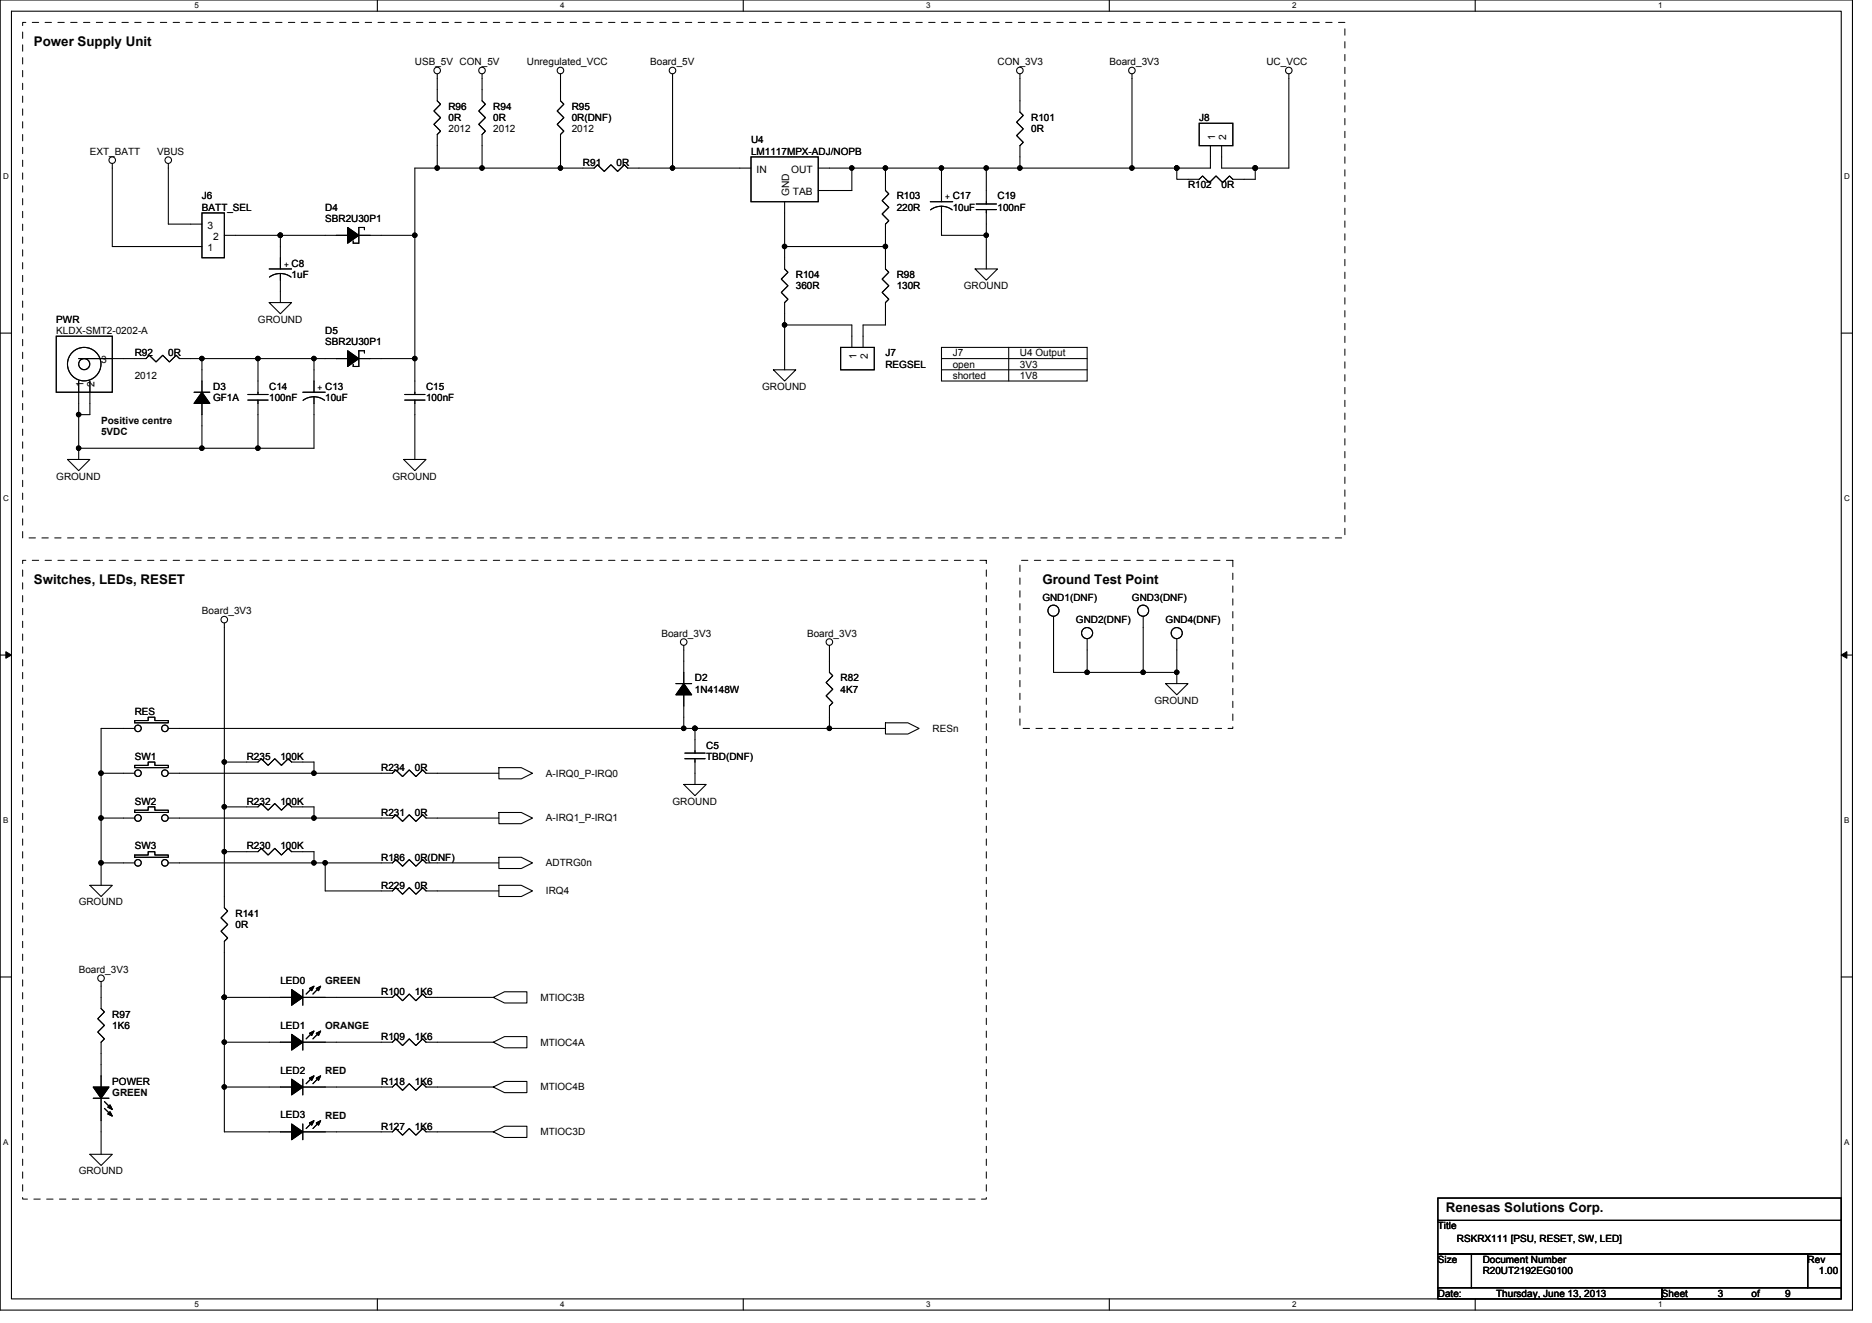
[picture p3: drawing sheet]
<svg xmlns="http://www.w3.org/2000/svg" width="297mm" height="210mm" viewBox="0 0 297 210" stroke-linecap="round" stroke-linejoin="round" font-family="sans-serif">
<path d="M0 0h293.9v207.9h-293.9zM1.8 1.8h290.4v204.3h-290.4z" fill="none" stroke="#000" stroke-width=".17"/>
<g fill="#fff">
<path d="M30.8 .2h.7v1.4h-.7z"/>
<path d="M30.8 206.3h.7v1.4h-.7z"/>
</g>
<path d="M59.9 0v1.8M59.9 206.1v1.8" fill="none" stroke="#000" stroke-width=".17"/>
<g fill="#fff">
<path d="M88.9 .2h.7v1.4h-.7z"/>
<path d="M88.9 206.3h.7v1.4h-.7z"/>
</g>
<path d="M117.9 0v1.8M117.9 206.1v1.8" fill="none" stroke="#000" stroke-width=".17"/>
<g fill="#fff">
<path d="M147 .2h.7v1.4h-.7z"/>
<path d="M147 206.3h.7v1.4h-.7z"/>
</g>
<path d="M176 0v1.8M176 206.1v1.8" fill="none" stroke="#000" stroke-width=".17"/>
<g fill="#fff">
<path d="M205 .2h.7v1.4h-.7z"/>
<path d="M205 206.3h.7v1.4h-.7z"/>
</g>
<path d="M234.1 0v1.8M234.1 206.1v1.8" fill="none" stroke="#000" stroke-width=".17"/>
<g fill="#fff">
<path d="M263.1 .2h.7v1.4h-.7z"/>
<path d="M263.1 206.3h.7v1.4h-.7z"/>
<path d="M.5 27.3h.9v1.4h-.9z"/>
<path d="M292.6 27.3h.9v1.4h-.9z"/>
<path d="M.5 78.4h.9v1.4h-.9z"/>
<path d="M292.6 78.4h.9v1.4h-.9z"/>
</g>
<path d="M0 52.9h1.8M292.2 52.9h1.7" fill="none" stroke="#000" stroke-width=".17"/>
<g fill="#fff">
<path d="M.5 129.5h.8v1.4h-.8z"/>
<path d="M292.6 129.5h.9v1.4h-.9z"/>
</g>
<path d="M0 103.9h1.8M292.2 103.9h1.7" fill="none" stroke="#000" stroke-width=".17"/>
<path d="M.9 103.4l.9 .5-.9 .5zM292.2 103.9l.8-.5v1z" fill="#000" stroke="#000" stroke-width=".16"/>
<g fill="#fff">
<path d="M.5 180.5h.8v1.4h-.8z"/>
<path d="M292.6 180.5h.9v1.4h-.9z"/>
</g>
<g fill="none" stroke="#000" stroke-width=".17">
<path d="M69.4 11.7v4.3l.5 .5-1 1.1 1 1.1-1 1 1 1.1-.5 .5v5.4h-3.6v10.6M76.5 11.7v4.3l.5 .5-1 1.1 1 1.1-1 1 1 1.1-.5 .5v5.4M88.9 11.7v4.3l.6 .5-1.1 1.1 1.1 1.1-1.1 1 1.1 1.1-.6 .5v5.4M106.7 11.7v15h-7.1l-.5-.6-1.1 1.1-1.1-1.1-1 1.1-1.1-1.1-.5 .6h-5.4M161.8 11.7v6.1l.6 .5-1.1 1.1 1.1 1-1.1 1.1 1.1 1.1-.6 .5v3.6M179.6 11.7v15M190.3 19.6h5.3v3.5h-5.3zM204.5 11.7v15h-5.3M17.8 26v13.1h14.2M26.7 26v9.6h5.3M32 33.8h3.6v7.1h-3.6zM35.6 37.3h8.9"/>
<path d="M44.5 37.3v5.4M44.5 37.3h10.7M56.9 37.3h8.9M57.8 36.4v-.3h-.9v2.5h-.9v-.4M65.8 37.3v19.6h-8.9M69.4 26.7h7.1M76.5 26.7h12.4M106.7 26.7h12.5M119.2 24.9h10.6v7.1h-10.6zM124.5 39.1h16M124.5 32v7.1M124.5 39.1v3.6l.5 .5-1 1.1 1 1-1 1.1 1 1.1-.5 .5v3.6"/>
<path d="M129.8 26.7h5.4v3.5h-5.4M135.2 26.7h5.3v3.5l.5 .6-1 1 1 1.1-1 1.1 1 1-.5 .6v3.5M140.5 39.1v3.6l.5 .5-1 1.1 1 1-1 1.1 1 1.1-.5 .5v3.6h-3.6v3.5M140.5 26.7h8.9M147.6 32h3.6M147.7 33.3a2.86 2.86 0 0 1 3.4 0M149.4 32.7v4.6h7.1M149.4 26.7v5.3M149.4 26.7h7.1M154.9 33.3h3.2M154.9 32.4h3.2M156.5 26.7h5.3"/>
<path d="M156.5 37.3v5.4M156.5 33.3v4M156.5 26.7v5.7M161.8 26.7h17.8M179.6 26.7h7.1M186.7 26.7v1.7h3.6l.5-.5 1.1 1.1 1.1-1.1 1 1.1 1.1-1.1 .5 .5h3.6v-1.7M192.1 23.1v3.6h-5.4M193.8 23.1v3.6h5.4M8.9 53.3h8.9v8.9h-8.9zM12.5 56.9h10.7l.5-.5 1.1 1 1-1 1.1 1 1.1-1 .5 .5h3.5M32 56.9v5.3M32 56.9h8.9"/>
<path d="M40.9 56.9v5.7M40.9 56.9h8.9M42.7 48h3.6l-1.8 1.8zM42.7 42.7h3.6M42.8 44a2.86 2.86 0 0 1 3.4 0M44.5 43.4v4.6M49.8 56.9v5.3M49.8 56.9h5.4M57.8 56v-.4h-.9v2.5h-.9v-.3M65.8 56.9v5.7M122.7 58.7h3.6l-1.8 1.8zM124.5 51.6h10.7v3.5"/>
<path d="M124.5 51.6v7.1M133.4 55.1h5.3v3.6h-5.3zM149.4 55.1h23.1v5.4h-23.1zM149.4 56.9h23.1M149.4 58.7h23.1M154.7 42.7h3.6l-1.8 1.7zM160.1 55.1v5.4M10.7 72.9h3.6l-1.8 1.8zM12.5 65.8v5.3M12.5 71.1v1.8M12.5 60.5v5.3M12.5 71.1h19.5"/>
<path d="M14.3 60.5v5.3h-1.8M30.8 62.2h2.5M32 64v7.1M32 71.1h8.9M39.3 63.5h3.2M39.3 62.6h3.2M40.9 63.5v7.6M48 62.2h3.6M48.1 63.5a2.86 2.86 0 0 1 3.4 0M49.8 62.9v8.2h-8.9M64 72.9h3.6l-1.8 1.8zM64.2 63.5h3.2"/>
<path d="M64.2 62.6h3.2M65.8 63.5v9.4M35.6 98.8v22.1M167.2 97.8v8.9h5.3M181.4 97.8v8.9M21.4 115.6h-5.4v7.1M21.4 114.3h2.1v-.5h1.1v.5h2.1v.4h-5.3zM107.2 108.5h2.5M108.5 102.4v6.1M108.5 110.2v5.4M108.5 115.6h-81.8M108.5 115.6h1.8"/>
<path d="M108.7 119.5h3.2M110.3 115.6v3.9M110.3 115.6h21.3M131.6 115.6h8.9M131.6 102.4v4.3l.5 .5-1 1.1 1 1-1 1.1 1 1.1-.5 .5v3.6M140.5 114.7h3.6l1.7 .9-1.7 .9h-3.6zM172.5 106.7h8.9M172.5 101.3v5.4M181.4 106.7h5.3M185 108.5h3.5l-1.8 1.7zM186.7 101.3v5.4M186.7 106.7v1.8"/>
<path d="M16 122.7v7.1M16 129.8h5.4M16 122.7h5.4M16 136.9v3.6M16 129.8v7.1M21.4 136.9h-5.4M21.4 135.7h2.1v-.6h1.1v.6h2.1v.3h-5.3zM21.4 121.4h2.1v-.5h1.1v.5h2.1v.4h-5.3zM21.4 128.5h2.1v-.5h1.1v.5h2.1v.4h-5.3zM26.7 136.9h23.1M26.7 129.8h23.1M26.7 122.7h23.1"/>
<path d="M35.6 128v7.1M35.6 135.1h5.3l.6-.5 1 1.1 1.1-1.1 1.1 1.1 1-1.1 .6 .5h3.5v1.8M35.6 128h5.3l.6-.5 1 1 1.1-1 1.1 1 1-1 .6 .5h3.5v1.8M35.6 120.9v7.1M35.6 135.1v8.9l.5 .5-1 1.1 1 1.1-1 1 1 1.1-.5 .6v8.8M35.6 120.9h5.3l.6-.5 1 1 1.1-1 1.1 1 1-1 .6 .5h3.5v1.8M49.8 122.7h12.5l.5-.5 1.1 1 1-1 1.1 1 1.1-1 .5 .5h11.6M49.8 129.8h12.5l.5-.5 1.1 1 1-1 1.1 1 1.1-1 .5 .5h11.6M49.8 136.9h1.8v4.5h10.7l.5-.6 1.1 1.1 1-1.1 1.1 1.1 1.1-1.1 .5 .6h11.6M51.6 136.9h10.7l.5-.5 1.1 1 1-1 1.1 1 1.1-1 .5 .5h11.6M79.2 128.9h3.5l1.8 .9-1.8 .9h-3.5zM79.2 136h3.5l1.8 .9-1.8 .9h-3.5z"/>
<path d="M79.2 121.8h3.5l1.8 .9-1.8 .9h-3.5zM108.5 124.5h3.6l-1.8 1.7zM108.7 120.4h3.2M110.3 120.4v4.1M0 155h1.8M14.3 140.5h3.5l-1.8 1.7zM16 155.7v4.3l.6 .5-1.1 1.1 1.1 1.1-1.1 1 1.1 1.1-.6 .6v7.1M35.6 158.2h10.7M35.6 158.2v7.2M48 157v2.5M49.7 156.6l-1.1 1.1M50.7 156.6l-1 1.1"/>
<path d="M78.3 158.2h-10.7l-.5-.5-1.1 1.1-1.1-1.1-1 1.1-1.1-1.1-.5 .5h-14.3M78.3 158.2l1.7-.8h3.6v1.7h-3.6zM79.2 140.5h3.5l1.8 .9-1.8 .8h-3.5zM292.2 155h1.7M14.8 174.2h2.5M16 174.2v8.9M16.6 174.8l1 1.1M16.6 175.9l1 1M35.6 165.4v7.1M35.6 172.5v7.1h10.7M35.6 165.4h10.7M46.3 172.5h-10.7"/>
<path d="M48 172.5h14.3l.5-.6 1.1 1.1 1-1.1 1.1 1.1 1.1-1.1 .5 .6h10.7M48 171.2v2.5M48 164.1v2.5M48 178.3v2.5M49.7 170.9l-1.1 1M49.7 163.7l-1.1 1.1M49.7 178l-1.1 1M50.7 170.9l-1 1M50.7 163.7l-1 1.1M50.7 178l-1 1M78.3 165.4h-10.7l-.5-.6-1.1 1.1-1.1-1.1-1 1.1-1.1-1.1-.5 .6h-14.3M78.3 179.6h-10.7l-.5-.6-1.1 1.1-1.1-1.1-1 1.1-1.1-1.1-.5 .6h-14.3"/>
<path d="M78.3 165.4l1.7-.9h3.6v1.7h-3.6zM78.3 172.5l1.7-.9h3.6v1.8h-3.6zM78.3 179.6l1.7-.9h3.6v1.8h-3.6zM14.3 183.1h3.5l-1.8 1.8zM228.2 190.1h64v3.5h-64zM228.2 193.6h64v5.4h-64zM228.2 199h5.3v5.3h-5.3zM233.5 199h53.3v5.3h-53.3zM286.8 199h5.4v5.3h-5.4zM228.2 204.3h35.5v1.8h-35.5zM263.7 204.3h28.5v1.8h-28.5z"/>
<circle cx="69.4" cy="11.2" r=".52"/>
<circle cx="76.5" cy="11.2" r=".52"/>
<circle cx="88.9" cy="11.2" r=".52"/>
<circle cx="106.7" cy="11.2" r=".52"/>
<circle cx="161.8" cy="11.2" r=".52"/>
<circle cx="179.6" cy="11.2" r=".52"/>
<circle cx="204.5" cy="11.2" r=".52"/>
<circle cx="17.8" cy="25.4" r=".52"/>
<circle cx="26.7" cy="25.4" r=".52"/>
<circle cx="13.4" cy="57.8" r=".88"/>
<circle cx="13.4" cy="57.8" r="2.66"/>
<circle cx="35.6" cy="98.3" r=".52"/>
<circle cx="167.2" cy="96.9" r=".88"/>
<circle cx="181.4" cy="96.9" r=".88"/>
<circle cx="21.9" cy="115.6" r=".52"/>
<circle cx="26.2" cy="115.6" r=".52"/>
<circle cx="108.5" cy="101.9" r=".52"/>
<circle cx="131.6" cy="101.9" r=".52"/>
<circle cx="172.5" cy="100.4" r=".88"/>
<circle cx="186.7" cy="100.4" r=".88"/>
<circle cx="21.9" cy="136.9" r=".52"/>
<circle cx="21.9" cy="129.8" r=".52"/>
<circle cx="21.9" cy="122.7" r=".52"/>
<circle cx="26.2" cy="136.9" r=".52"/>
<circle cx="26.2" cy="129.8" r=".52"/>
<circle cx="26.2" cy="122.7" r=".52"/>
<circle cx="16" cy="155.2" r=".52"/>
</g>
<g fill="#000" stroke="#000" stroke-width=".17">
<path d="M55.2 36.1l1.7 1.2-1.7 1.3z" fill-rule="evenodd"/>
<path d="M55.2 36.1l1.7 1.2-1.7 1.3z" fill-rule="evenodd"/>
<path d="M55.2 55.6l1.7 1.3-1.7 1.2z" fill-rule="evenodd"/>
<path d="M55.2 55.6l1.7 1.3-1.7 1.2z" fill-rule="evenodd"/>
<path d="M32 62.2l1.3 1.8h-2.5z" fill-rule="evenodd"/>
<path d="M32 62.2l1.3 1.8h-2.5z" fill-rule="evenodd"/>
<path d="M108.5 108.5l1.2 1.7h-2.5z" fill-rule="evenodd"/>
<path d="M108.5 108.5l1.2 1.7h-2.5z" fill-rule="evenodd"/>
<path d="M46.3 157l1.7 1.2-1.7 1.3z" fill-rule="evenodd"/>
<path d="M46.3 157l1.7 1.2-1.7 1.3z" fill-rule="evenodd"/>
<path d="M49.1 156.8l.7-.3-.3 .7z" fill-rule="evenodd"/>
<path d="M49.1 156.8l.7-.3-.3 .7z" fill-rule="evenodd"/>
<path d="M50.2 156.8l.7-.3-.4 .7z" fill-rule="evenodd"/>
<path d="M50.2 156.8l.7-.3-.4 .7z" fill-rule="evenodd"/>
<path d="M14.8 172.5h2.5l-1.3 1.7z" fill-rule="evenodd"/>
<path d="M14.8 172.5h2.5l-1.3 1.7z" fill-rule="evenodd"/>
<path d="M17.5 176.4l.3 .7-.7-.4z" fill-rule="evenodd"/>
<path d="M17.5 175.3l.3 .7-.7-.3z" fill-rule="evenodd"/>
<path d="M17.5 176.4l.3 .7-.7-.4z" fill-rule="evenodd"/>
<path d="M17.5 175.3l.3 .7-.7-.3z" fill-rule="evenodd"/>
<path d="M46.3 171.2l1.7 1.3-1.7 1.2z" fill-rule="evenodd"/>
<path d="M46.3 171.2l1.7 1.3-1.7 1.2z" fill-rule="evenodd"/>
<path d="M46.3 164.1l1.7 1.3-1.7 1.2z" fill-rule="evenodd"/>
<path d="M46.3 164.1l1.7 1.3-1.7 1.2z" fill-rule="evenodd"/>
<path d="M46.3 178.3l1.7 1.3-1.7 1.2z" fill-rule="evenodd"/>
<path d="M46.3 178.3l1.7 1.3-1.7 1.2z" fill-rule="evenodd"/>
<path d="M49.1 171l.7-.3-.3 .7z" fill-rule="evenodd"/>
<path d="M49.1 171l.7-.3-.3 .7z" fill-rule="evenodd"/>
<path d="M49.1 163.9l.7-.3-.3 .7z" fill-rule="evenodd"/>
<path d="M49.1 163.9l.7-.3-.3 .7z" fill-rule="evenodd"/>
<path d="M49.1 178.2l.7-.4-.3 .7z" fill-rule="evenodd"/>
<path d="M49.1 178.2l.7-.4-.3 .7z" fill-rule="evenodd"/>
<path d="M50.2 171l.7-.3-.4 .7z" fill-rule="evenodd"/>
<path d="M50.2 171l.7-.3-.4 .7z" fill-rule="evenodd"/>
<path d="M50.2 163.9l.7-.3-.4 .7z" fill-rule="evenodd"/>
<path d="M50.2 163.9l.7-.3-.4 .7z" fill-rule="evenodd"/>
<path d="M50.2 178.2l.7-.4-.4 .7z" fill-rule="evenodd"/>
<path d="M50.2 178.2l.7-.4-.4 .7z" fill-rule="evenodd"/>
<circle cx="44.5" cy="37.3" r=".35"/>
<circle cx="65.8" cy="37.3" r=".35"/>
<circle cx="69.4" cy="26.7" r=".35"/>
<circle cx="76.5" cy="26.7" r=".35"/>
<circle cx="88.9" cy="26.7" r=".35"/>
<circle cx="106.7" cy="26.7" r=".35"/>
<circle cx="124.5" cy="39.1" r=".35"/>
<circle cx="135.2" cy="26.7" r=".35"/>
<circle cx="140.5" cy="26.7" r=".35"/>
<circle cx="140.5" cy="39.1" r=".35"/>
<circle cx="149.4" cy="26.7" r=".35"/>
<circle cx="156.5" cy="26.7" r=".35"/>
<circle cx="156.5" cy="37.3" r=".35"/>
<circle cx="161.8" cy="26.7" r=".35"/>
<circle cx="179.6" cy="26.7" r=".35"/>
<circle cx="186.7" cy="26.7" r=".35"/>
<circle cx="199.2" cy="26.7" r=".35"/>
<circle cx="32" cy="56.9" r=".35"/>
<circle cx="40.9" cy="56.9" r=".35"/>
<circle cx="49.8" cy="56.9" r=".35"/>
<circle cx="65.8" cy="56.9" r=".35"/>
<circle cx="124.5" cy="51.5" r=".35"/>
<circle cx="12.5" cy="65.8" r=".35"/>
<circle cx="12.5" cy="71.1" r=".35"/>
<circle cx="32" cy="71.1" r=".35"/>
<circle cx="40.9" cy="71.1" r=".35"/>
<circle cx="108.5" cy="115.6" r=".35"/>
<circle cx="110.3" cy="115.6" r=".35"/>
<circle cx="131.6" cy="115.6" r=".35"/>
<circle cx="172.5" cy="106.7" r=".35"/>
<circle cx="181.4" cy="106.7" r=".35"/>
<circle cx="186.7" cy="106.7" r=".35"/>
<circle cx="16" cy="122.7" r=".35"/>
<circle cx="16" cy="136.9" r=".35"/>
<circle cx="16" cy="129.8" r=".35"/>
<circle cx="35.6" cy="135.1" r=".35"/>
<circle cx="35.6" cy="120.9" r=".35"/>
<circle cx="35.6" cy="128" r=".35"/>
<circle cx="49.8" cy="122.7" r=".35"/>
<circle cx="49.8" cy="136.9" r=".35"/>
<circle cx="49.8" cy="129.8" r=".35"/>
<circle cx="51.6" cy="136.9" r=".35"/>
<circle cx="35.6" cy="158.2" r=".35"/>
<circle cx="35.6" cy="172.5" r=".35"/>
<circle cx="35.6" cy="165.3" r=".35"/>
</g>
<path d="M3.6 3.6h209.8v81.7h-209.8zM3.6 88.9h152.9v101.3h-152.9zM161.8 88.9h33.8v26.7h-33.8z" fill="none" stroke="#000" stroke-width=".16" stroke-dasharray="1 1 1 1 1 1 1 1"/>
<g font-size="2.1">
<text x="5.4" y="7.3">Power Supply Unit</text>
<text x="5.4" y="92.6">Switches, LEDs, RESET</text>
<text x="165.4" y="92.6">Ground Test Point</text>
<text x="229.4" y="192.2">Renesas Solutions Corp.</text>
</g>
<g font-size="1.6">
<text x="65.8" y="10.3">USB_5V CON_5V</text>
<text x="83.6" y="10.3">Unregulated_VCC</text>
<text x="103.2" y="10.3">Board_5V</text>
<text x="158.3" y="10.3">CON_3V3</text>
<text x="176.1" y="10.3">Board_3V3</text>
<text x="201" y="10.3">UC_VCC</text>
<text x="71.2" y="17.4">R96</text>
<text x="78.3" y="17.4">R94</text>
<text x="90.7" y="17.4">R95</text>
<text x="71.2" y="21">2012</text>
<text x="71.2" y="19.2">0R</text>
<text x="78.3" y="21">2012</text>
<text x="78.3" y="19.2">0R</text>
<text x="90.7" y="21">2012</text>
<text x="90.7" y="19.2">0R(DNF)</text>
<text x="119.2" y="22.8">U4</text>
<text x="163.6" y="19.2">R101</text>
<text x="163.6" y="21">0R</text>
<text x="190.3" y="19.2">J8</text>
<text x="192.8" y="22.2" transform="rotate(-90 192.8 22.2)">1</text>
<text x="194.6" y="22.2" transform="rotate(-90 194.6 22.2)">2</text>
<text x="14.3" y="24.5">EXT_BATT</text>
<text x="24.9" y="24.5">VBUS</text>
<text x="92.5" y="26.3">R91</text>
<text x="97.8" y="26.3">0R</text>
<text x="119.2" y="24.5">LM1117MPX-ADJ/NOPB</text>
<text x="120.1" y="27.4">IN</text>
<text x="125.5" y="27.4">OUT</text>
<text x="188.5" y="29.9">R102</text>
<text x="193.8" y="29.9">0R</text>
<text x="32" y="31.6">J6</text>
<text x="32" y="33.4">BATT_SEL</text>
<text x="51.6" y="33.4">D4</text>
<text x="51.6" y="35.2">SBR2U30P1</text>
<text x="125.2" y="31.1" transform="rotate(-90 125.2 31.1)">GND</text>
<text x="125.8" y="30.9">TAB</text>
<text x="142.3" y="31.6">R103</text>
<text x="142.3" y="33.4">220R</text>
<text x="149.9" y="31.6">+ C17</text>
<text x="151.2" y="33.4">10uF</text>
<text x="158.3" y="31.6">C19</text>
<text x="158.3" y="33.4">100nF</text>
<text x="32.9" y="39.8">1</text>
<text x="32.9" y="36.3">3</text>
<text x="33.8" y="38.1">2</text>
<text x="45" y="42.3">+ C8</text>
<text x="46.3" y="44.1">1uF</text>
<text x="126.3" y="44.1">R104</text>
<text x="126.3" y="45.9">360R</text>
<text x="142.3" y="44.1">R98</text>
<text x="142.3" y="45.9">130R</text>
<text x="152.9" y="45.9">GROUND</text>
<text x="8.9" y="53">KLDX-SMT2-0202-A</text>
<text x="8.9" y="51.2">PWR</text>
<text x="40.9" y="51.2">GROUND</text>
<text x="51.6" y="53">D5</text>
<text x="16" y="57.6">3</text>
<text x="21.4" y="56.5">R92</text>
<text x="26.7" y="56.5">0R</text>
<text x="51.6" y="54.8">SBR2U30P1</text>
<text x="135.9" y="56.9" transform="rotate(-90 135.9 56.9)">1</text>
<text x="137.7" y="56.9" transform="rotate(-90 137.7 56.9)">2</text>
<text x="140.5" y="56.5">J7</text>
<text x="140.5" y="58.3">REGSEL</text>
<text x="151.2" y="56.5">J7</text>
<text x="151.2" y="58.3">open</text>
<text x="161.8" y="58.3">3V3</text>
<text x="161.8" y="56.5">U4 Output</text>
<text x="13.2" y="61.3" transform="rotate(-90 13.2 61.3)">1</text>
<text x="15" y="61.3" transform="rotate(-90 15 61.3)">2</text>
<text x="21.4" y="60.1">2012</text>
<text x="33.8" y="61.9">D3</text>
<text x="33.8" y="63.6">GF1A</text>
<text x="42.7" y="61.9">C14</text>
<text x="42.7" y="63.6">100nF</text>
<text x="50.4" y="61.9">+ C13</text>
<text x="51.6" y="63.6">10uF</text>
<text x="67.6" y="61.9">C15</text>
<text x="67.6" y="63.6">100nF</text>
<text x="120.9" y="61.9">GROUND</text>
<text x="151.2" y="60.1">shorted</text>
<text x="161.8" y="60.1">1V8</text>
<text x="16" y="67.3">Positive centre</text>
<text x="16" y="69">5VDC</text>
<text x="8.9" y="76.1">GROUND</text>
<text x="62.3" y="76.1">GROUND</text>
<text x="165.4" y="95.3">GND1(DNF)</text>
<text x="179.6" y="95.3">GND3(DNF)</text>
<text x="32" y="97.4">Board_3V3</text>
<text x="104.9" y="101">Board_3V3</text>
<text x="128.1" y="101">Board_3V3</text>
<text x="170.7" y="98.8">GND2(DNF)</text>
<text x="185" y="98.8">GND4(DNF)</text>
<text x="21.4" y="113.4">RES</text>
<text x="110.3" y="108.1">D2</text>
<text x="110.3" y="109.9">1N4148W</text>
<text x="133.4" y="108.1">R82</text>
<text x="133.4" y="109.9">4K7</text>
<text x="183.2" y="111.7">GROUND</text>
<text x="112.1" y="118.8">C5</text>
<text x="148" y="116.1">RESn</text>
<text x="21.4" y="120.5">SW1</text>
<text x="39.2" y="120.5">R235</text>
<text x="44.5" y="120.5">100K</text>
<text x="60.5" y="122.3">R234</text>
<text x="65.8" y="122.3">0R</text>
<text x="86.6" y="123.2">A-IRQ0_P-IRQ0</text>
<text x="112.1" y="120.5">TBD(DNF)</text>
<text x="21.4" y="127.7">SW2</text>
<text x="39.2" y="127.7">R232</text>
<text x="44.5" y="127.7">100K</text>
<text x="60.5" y="129.4">R231</text>
<text x="65.8" y="129.4">0R</text>
<text x="86.6" y="130.3">A-IRQ1_P-IRQ1</text>
<text x="106.7" y="127.7">GROUND</text>
<text x="21.4" y="134.8">SW3</text>
<text x="39.2" y="134.8">R230</text>
<text x="44.5" y="134.8">100K</text>
<text x="60.5" y="136.5">R186</text>
<text x="65.8" y="136.5">0R(DNF)</text>
<text x="86.6" y="137.4">ADTRG0n</text>
<text x="12.5" y="143.7">GROUND</text>
<text x="60.5" y="141">R229</text>
<text x="65.8" y="141">0R</text>
<text x="86.6" y="141.9">IRQ4</text>
<text x="37.4" y="145.4">R141</text>
<text x="37.4" y="147.2">0R</text>
<text x="12.5" y="154.3">Board_3V3</text>
<text x="17.8" y="161.4">R97</text>
<text x="44.5" y="156.1">LED0</text>
<text x="51.6" y="156.2">GREEN</text>
<text x="60.5" y="157.9">R100</text>
<text x="65.8" y="157.9">1K6</text>
<text x="85.7" y="158.8">MTIOC3B</text>
<text x="17.8" y="163.2">1K6</text>
<text x="44.5" y="163.2">LED1</text>
<text x="51.6" y="163.3">ORANGE</text>
<text x="60.5" y="165">R109</text>
<text x="65.8" y="165">1K6</text>
<text x="85.7" y="165.9">MTIOC4A</text>
<text x="17.8" y="173.9">GREEN</text>
<text x="17.8" y="172.1">POWER</text>
<text x="44.5" y="170.3">LED2</text>
<text x="51.6" y="170.4">RED</text>
<text x="60.5" y="172.1">R118</text>
<text x="65.8" y="172.1">1K6</text>
<text x="85.7" y="173">MTIOC4B</text>
<text x="44.5" y="177.4">LED3</text>
<text x="51.6" y="177.5">RED</text>
<text x="60.5" y="179.2">R127</text>
<text x="65.8" y="179.2">1K6</text>
<text x="85.7" y="180.1">MTIOC3D</text>
<text x="12.5" y="186.3">GROUND</text>
<text x="228.2" y="195.1">Title</text>
<text x="231.2" y="197">RSKRX111 [PSU, RESET, SW, LED]</text>
<text x="228.2" y="200.4">Size</text>
<text x="235.3" y="200.4">Document Number</text>
<text x="235.3" y="202.2">R20UT2192EG0100</text>
<text x="286.8" y="200.4">Rev</text>
<text x="288.6" y="202.2">1.00</text>
<text x="228.2" y="205.7">Date:</text>
<text x="237.4" y="205.7">Thursday, June 13, 2013</text>
<text x="263.7" y="205.7">Sheet</text>
<text x="272.6" y="205.7">3</text>
<text x="277.9" y="205.7">of</text>
<text x="283.3" y="205.7">9</text>
</g>
<g font-size="1.3">
<text x="30.8" y="1.3">5</text>
<text x="88.9" y="1.3">4</text>
<text x="147" y="1.3">3</text>
<text x="205" y="1.3">2</text>
<text x="263.1" y="1.3">1</text>
<text x=".5" y="28.4">D</text>
<text x="292.6" y="28.4">D</text>
<text x=".5" y="79.5">C</text>
<text x="292.6" y="79.5">C</text>
<text x=".5" y="130.6">B</text>
<text x="292.6" y="130.6">B</text>
<text x=".5" y="181.7">A</text>
<text x="292.6" y="181.7">A</text>
<text x="30.8" y="207.4">5</text>
<text x="88.9" y="207.4">4</text>
<text x="147" y="207.4">3</text>
<text x="205" y="207.4">2</text>
<text x="263.1" y="207.4">1</text>
</g>
</svg>
